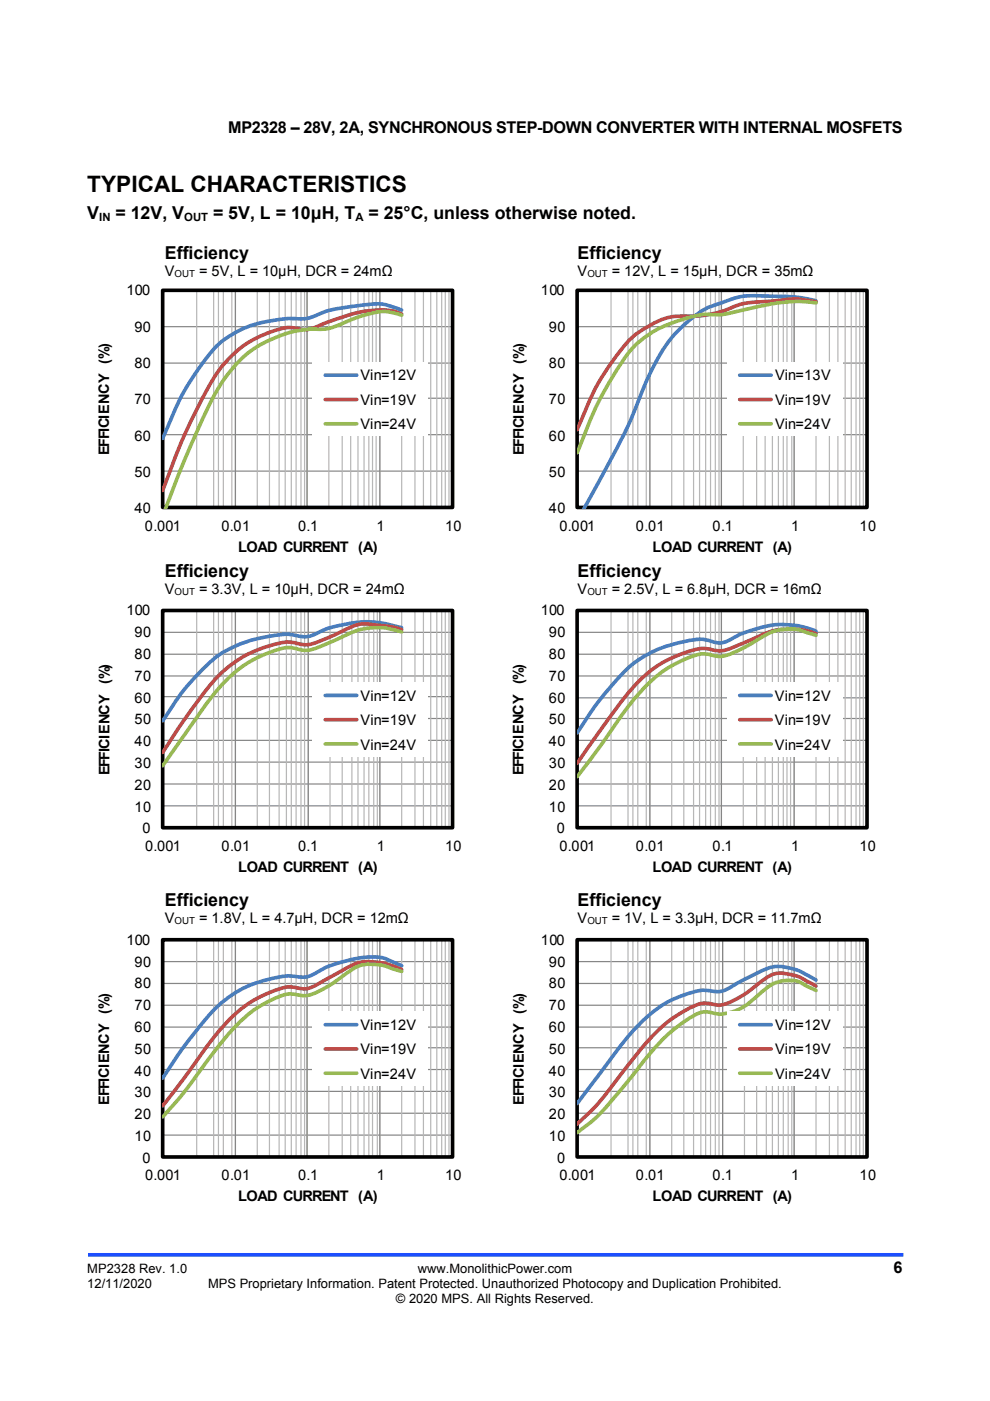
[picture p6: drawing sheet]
<svg xmlns="http://www.w3.org/2000/svg" width="210mm" height="297mm" viewBox="0 0 210 297" stroke-linecap="round" stroke-linejoin="round" font-family="sans-serif">
<path d="M18.7 266h172.9" fill="none" stroke="#1c4eff" stroke-width=".77" stroke-linecap="butt"/>
<path d="M34.5 77h61.5M34.5 69.3h61.5M34.5 61.6h61.5v46M49.9 61.6v46M65.1 61.6v46M80.6 61.6v46M34.5 99.9h61.5M34.5 92.2h61.5M34.5 84.4h61.5" fill="none" stroke="#868686" stroke-width=".26"/>
<g fill="none" stroke="#b7b7b7" stroke-width=".26">
<path d="M41.7 61.6v46M45.3 61.6v46M46.3 61.6v46M47.4 61.6v46M49.2 61.6v46M49.9 61.6v46M54.6 61.6v46M57.2 61.6v46M59.2 61.6v46M60.5 61.6v46M61.8 61.6v46M62.8 61.6v46"/>
<path d="M63.8 61.6v46M64.6 61.6v46M65.1 61.6v46M69.7 61.6v46M72.6 61.6v46M74.4 61.6v46M75.9 61.6v46M77.2 61.6v46M78.2 61.6v46M79 61.6v46M79.8 61.6v46M80.6 61.6v46"/>
<path d="M85.2 61.6v46M88 61.6v46M89.8 61.6v46M91.4 61.6v46M92.6 61.6v46M93.7 61.6v46M94.4 61.6v46M95.2 61.6v46M96 61.6v46"/>
</g>
<path d="M34.5 61.6h61.5v46h-61.5z" fill="none" stroke="#000" stroke-width=".77" stroke-linecap="butt"/>
<path d="M34.5 61.6v46h61.5" fill="none" stroke="#000" stroke-width=".26"/>
<path d="M85.2 65.7a13.2 13.2 0 0 0-8.5-1l-2.2 .3a22.8 22.8 0 0 0-8.7 2.3l-1.3 .3a29.5 29.5 0 0 0-14 2.6 18.4 18.4 0 0 0-7.8 7.1 56 56 0 0 0-7.7 14.6l-.5 1" fill="none" stroke="#4a7ebb" stroke-width=".77"/>
<path d="M85.2 66.6a12.9 12.9 0 0 0-7.8-.6 65.4 65.4 0 0 0-11.5 3.7 8.1 8.1 0 0 1-3.9-.2 14.9 14.9 0 0 0-6.8 1.8 24.2 24.2 0 0 0-11.4 11.6 134.1 134.1 0 0 0-9.3 21.1" fill="none" stroke="#be4b48" stroke-width=".77"/>
<path d="M85.2 66.8l-.7-.2a9.7 9.7 0 0 0-7.1 .2l-2.2 .7a33.1 33.1 0 0 1-6.1 2.3h-.7a24.2 24.2 0 0 0-22 12.4 208.5 208.5 0 0 0-11.3 25.7" fill="none" stroke="#98b954" stroke-width=".77"/>
<path d="M66.3 76.9h24.4v15.6h-24.4z" fill="#fff"/>
<path d="M69 79.5h6.7M173.1 63.8a32.1 32.1 0 0 0-10-1 18.1 18.1 0 0 0-9.4 1.2 17.6 17.6 0 0 0-8.7 4.9 34.3 34.3 0 0 0-8.1 12.4 129.2 129.2 0 0 1-10 21l-3.1 5.6" fill="none" stroke="#4a7ebb" stroke-width=".77"/>
<path d="M173.1 64a20.5 20.5 0 0 0-9.3-.2l-1.4 .1a17.3 17.3 0 0 0-8.7 1.9l-1.3 .4a25.6 25.6 0 0 1-8.6 .8 15.9 15.9 0 0 0-7.8 3.1 22.2 22.2 0 0 0-6.1 6.5 53.8 53.8 0 0 0-7.1 13.5l-.4 1M69 84.7h6.7" fill="none" stroke="#be4b48" stroke-width=".77"/>
<path d="M173.1 64.2a32.4 32.4 0 0 0-13.9 1.2l-2.2 .5a16.9 16.9 0 0 1-7.1 .7 27.6 27.6 0 0 0-14.9 6.4 51.6 51.6 0 0 0-7.5 11.1l-1.9 3.9-3.2 8M69 89.9h6.7" fill="none" stroke="#98b954" stroke-width=".77"/>
<path d="M122.4 77h61.5M122.4 69.3h61.5M122.4 61.6h61.5v46M137.8 61.6v46M153 61.6v46M168.4 61.6v46M122.4 99.9h61.5M122.4 92.2h61.5M122.4 84.4h61.5" fill="none" stroke="#868686" stroke-width=".26"/>
<g fill="none" stroke="#b7b7b7" stroke-width=".26">
<path d="M129.6 61.6v46M133.2 61.6v46M134.2 61.6v46M135.3 61.6v46M137.1 61.6v46M137.8 61.6v46M142.5 61.6v46M145 61.6v46M147.1 61.6v46M148.4 61.6v46M149.7 61.6v46M150.7 61.6v46"/>
<path d="M151.7 61.6v46M152.5 61.6v46M153 61.6v46M157.6 61.6v46M160.5 61.6v46M162.3 61.6v46M163.8 61.6v46M165.1 61.6v46M166.1 61.6v46M166.9 61.6v46M167.9 61.6v46M168.4 61.6v46"/>
<path d="M173.1 61.6v46M175.9 61.6v46M177.7 61.6v46M179.3 61.6v46M180.6 61.6v46M181.6 61.6v46M182.4 61.6v46M183.1 61.6v46M183.9 61.6v46"/>
</g>
<path d="M122.4 61.6h61.5v46h-61.5z" fill="none" stroke="#000" stroke-width=".77" stroke-linecap="butt"/>
<path d="M122.4 61.6v46h61.5" fill="none" stroke="#000" stroke-width=".26"/>
<path d="M154.2 76.9h24.4v15.6h-24.4z" fill="#fff"/>
<path d="M156.9 79.5h6.7M85.2 133.1a23.1 23.1 0 0 0-14.7-.2l-2.1 .8a6.5 6.5 0 0 1-5.7 1 19.4 19.4 0 0 0-8.2 .7 23 23 0 0 0-12.7 7.7 53.4 53.4 0 0 0-7.3 9.7" fill="none" stroke="#4a7ebb" stroke-width=".77"/>
<path d="M156.9 84.7h6.7M85.2 133.5a26.2 26.2 0 0 0-9.2-1.1l-1.5 .5-4 1.9a18 18 0 0 1-5.9 1.9l-.7-.1a8.8 8.8 0 0 0-6.4 .2 25.9 25.9 0 0 0-14.7 10.7l-4.3 5.9-4 6.1" fill="none" stroke="#be4b48" stroke-width=".77"/>
<path d="M156.9 89.9h6.7M85.2 134a15 15 0 0 0-13.1 1.3l-1.6 .7a23.5 23.5 0 0 1-5.3 1.9l-1.3-.1a7.7 7.7 0 0 0-6.4 .4 27.1 27.1 0 0 0-13.4 10.6l-9.6 13.6" fill="none" stroke="#98b954" stroke-width=".77"/>
<g fill="none" stroke="#868686" stroke-width=".26">
<path d="M34.5 138.7h61.5M34.5 134.1h61.5M34.5 129.4h61.5v46.1M49.9 129.4v46.1M65.4 129.4v46.1M80.6 129.4v46.1M34.5 157h61.5M34.5 152.3h61.5M34.5 147.7h61.5M34.5 143.3h61.5M34.5 170.9h61.5M34.5 166.2h61.5"/>
<path d="M34.5 161.6h61.5"/>
</g>
<g fill="none" stroke="#b7b7b7" stroke-width=".26">
<path d="M41.7 129.4v46.1M45.3 129.4v46.1M46.3 129.4v46.1M47.4 129.4v46.1M49.2 129.4v46.1M49.9 129.4v46.1M54.6 129.4v46.1M57.2 129.4v46.1M59.2 129.4v46.1M60.7 129.4v46.1M61.8 129.4v46.1M62.8 129.4v46.1"/>
<path d="M63.8 129.4v46.1M64.6 129.4v46.1M65.4 129.4v46.1M70 129.4v46.1M72.6 129.4v46.1M74.6 129.4v46.1M75.9 129.4v46.1M77.2 129.4v46.1M78.2 129.4v46.1M79.3 129.4v46.1M80 129.4v46.1M80.6 129.4v46.1"/>
<path d="M85.2 129.4v46.1M88 129.4v46.1M89.8 129.4v46.1M91.4 129.4v46.1M92.6 129.4v46.1M93.7 129.4v46.1M94.4 129.4v46.1M95.2 129.4v46.1M96 129.4v46.1"/>
</g>
<path d="M34.5 129.4h61.5v46.1h-61.5z" fill="none" stroke="#000" stroke-width=".77" stroke-linecap="butt"/>
<path d="M34.5 129.4v46.1h61.5" fill="none" stroke="#000" stroke-width=".26"/>
<path d="M66.3 144.7h24.4v15.7h-24.4z" fill="#fff"/>
<path d="M173.1 133.8a19.2 19.2 0 0 0-14.7 .2l-2.8 1.2a4.8 4.8 0 0 1-5.1 .7 11.8 11.8 0 0 0-6.7 .4 23.8 23.8 0 0 0-13.8 8.7l-3.6 4.5-4 5.9M69 147.4h6.7" fill="none" stroke="#4a7ebb" stroke-width=".77"/>
<path d="M173.1 134.4a16.3 16.3 0 0 0-13.9 1.3l-1.5 .6a15 15 0 0 1-5.2 1.7l-.7-.1a8.4 8.4 0 0 0-6.4 .4 26.2 26.2 0 0 0-13.4 10.2l-9.6 13.4M69 152.6h6.7" fill="none" stroke="#be4b48" stroke-width=".77"/>
<path d="M173.1 134.7l-1.5-.4a10.9 10.9 0 0 0-10.8 1.3l-1.6 .9a16.7 16.7 0 0 1-6.7 2.7l-.7-.1a6.7 6.7 0 0 0-5.6 .3 27.5 27.5 0 0 0-12.4 9.7l-7.4 10.4-4 5.2M69 157.7h6.7" fill="none" stroke="#98b954" stroke-width=".77"/>
<g fill="none" stroke="#868686" stroke-width=".26">
<path d="M122.4 138.7h61.5M122.4 134.1h61.5M122.4 129.4h61.5v46.1M137.8 129.4v46.1M153 129.4v46.1M168.4 129.4v46.1M122.4 157h61.5M122.4 152.3h61.5M122.4 148h61.5M122.4 143.3h61.5M122.4 170.9h61.5M122.4 166.2h61.5"/>
<path d="M122.4 161.6h61.5"/>
</g>
<g fill="none" stroke="#b7b7b7" stroke-width=".26">
<path d="M129.6 129.4v46.1M133.2 129.4v46.1M134.2 129.4v46.1M135.3 129.4v46.1M137.1 129.4v46.1M137.8 129.4v46.1M142.5 129.4v46.1M145 129.4v46.1M147.1 129.4v46.1M148.4 129.4v46.1M149.7 129.4v46.1M150.7 129.4v46.1"/>
<path d="M151.7 129.4v46.1M152.5 129.4v46.1M153 129.4v46.1M157.6 129.4v46.1M160.5 129.4v46.1M162.3 129.4v46.1M163.8 129.4v46.1M165.1 129.4v46.1M166.1 129.4v46.1M166.9 129.4v46.1M167.7 129.4v46.1M168.4 129.4v46.1"/>
<path d="M173.1 129.4v46.1M175.9 129.4v46.1M177.7 129.4v46.1M179.3 129.4v46.1M180.6 129.4v46.1M181.6 129.4v46.1M182.4 129.4v46.1M183.1 129.4v46.1M183.9 129.4v46.1"/>
</g>
<path d="M122.4 129.4h61.5v46.1h-61.5z" fill="none" stroke="#000" stroke-width=".77" stroke-linecap="butt"/>
<path d="M122.4 129.4v46.1h61.5" fill="none" stroke="#000" stroke-width=".26"/>
<path d="M154.2 144.7h24.4v15.7h-24.4z" fill="#fff"/>
<path d="M156.9 147.4h6.7M85.2 204.8l-1.5-.7a10.3 10.3 0 0 0-7.8-.9l-1.4 .3a23.3 23.3 0 0 0-8.1 3.1 6 6 0 0 1-4.4 .3 24.3 24.3 0 0 0-19.3 10.3l-4.3 5.5-3.9 5.9" fill="none" stroke="#4a7ebb" stroke-width=".77"/>
<path d="M156.9 152.6h6.7M85.2 205.6a14.5 14.5 0 0 0-9.3-1.4l-2.2 .9-3.9 2.2a14.4 14.4 0 0 1-5.2 2.4l-.7-.1a8 8 0 0 0-6.4 .7 27.6 27.6 0 0 0-12.3 9.8l-6.1 8.4-4.6 6" fill="none" stroke="#be4b48" stroke-width=".77"/>
<path d="M156.9 157.7h6.7M85.2 206l-1.9-.6a10.6 10.6 0 0 0-7.3-.5l-2.7 1.6a24.2 24.2 0 0 1-8.1 4.6h-1.3a6.8 6.8 0 0 0-5.6 .5 30.2 30.2 0 0 0-11.9 10.2l-.6 .7a168.2 168.2 0 0 1-10.2 13.1l-1.1 1.2" fill="none" stroke="#98b954" stroke-width=".77"/>
<g fill="none" stroke="#868686" stroke-width=".26">
<path d="M34.5 199.2h61.5v46.1M49.9 199.2v46.1M65.1 199.2v46.1M80.6 199.2v46.1M34.5 217.8h61.5M34.5 213.1h61.5M34.5 208.5h61.5M34.5 203.9h61.5M34.5 236h61.5M34.5 231.4h61.5M34.5 226.8h61.5M34.5 222.1h61.5"/>
<path d="M34.5 240.7h61.5"/>
</g>
<g fill="none" stroke="#b7b7b7" stroke-width=".26">
<path d="M41.7 199.2v46.1M45.3 199.2v46.1M46.3 199.2v46.1M47.4 199.2v46.1M49.2 199.2v46.1M49.9 199.2v46.1M54.6 199.2v46.1M57.2 199.2v46.1M59.2 199.2v46.1M60.5 199.2v46.1M61.8 199.2v46.1M62.8 199.2v46.1"/>
<path d="M63.8 199.2v46.1M64.6 199.2v46.1M65.1 199.2v46.1M69.7 199.2v46.1M72.6 199.2v46.1M74.4 199.2v46.1M75.9 199.2v46.1M77.2 199.2v46.1M78.2 199.2v46.1M79 199.2v46.1M80 199.2v46.1M80.6 199.2v46.1"/>
<path d="M85.2 199.2v46.1M88 199.2v46.1M89.8 199.2v46.1M91.4 199.2v46.1M92.6 199.2v46.1M93.7 199.2v46.1M94.4 199.2v46.1M95.2 199.2v46.1M96 199.2v46.1"/>
</g>
<path d="M34.5 199.2h61.5v46.1h-61.5z" fill="none" stroke="#000" stroke-width=".77" stroke-linecap="butt"/>
<path d="M34.5 199.2v46.1h61.5" fill="none" stroke="#000" stroke-width=".26"/>
<path d="M66.3 214.5h24.4v15.8h-24.4z" fill="#fff"/>
<path d="M69 217.3h6.7M173.1 207.8a15.3 15.3 0 0 0-8.5-2.9 22.8 22.8 0 0 0-6.9 2.9l-2.1 1.1a6 6 0 0 1-5.7 1.1 19.2 19.2 0 0 0-7.6 2.1 35 35 0 0 0-11.7 11l-8.2 10.9" fill="none" stroke="#4a7ebb" stroke-width=".77"/>
<path d="M173.1 209.1l-1.5-.8a10.7 10.7 0 0 0-7-1.9 17.6 17.6 0 0 0-5.6 3.6 14.8 14.8 0 0 1-6.5 3.1l-.7-.1a6.1 6.1 0 0 0-5.6 .7 35.2 35.2 0 0 0-12 10.8l-2.2 2.9a55.9 55.9 0 0 1-9.6 10.9M69 222.4h6.7" fill="none" stroke="#be4b48" stroke-width=".77"/>
<path d="M173.1 210l-1.5-.7a7.5 7.5 0 0 0-4.3-1.4 8.1 8.1 0 0 0-6.2 2.8 14.2 14.2 0 0 1-6.1 3.9l-1.2 .3a9.2 9.2 0 0 1-3.9-.4 8 8 0 0 0-4.8 2.1 46.8 46.8 0 0 0-10.9 11.3l-4.1 5.1a33.1 33.1 0 0 1-7.7 7.2M69 227.5h6.7" fill="none" stroke="#98b954" stroke-width=".77"/>
<g fill="none" stroke="#868686" stroke-width=".26">
<path d="M122.4 199.2h61.5v46.1M137.8 199.2v46.1M153.3 199.2v46.1M168.4 199.2v46.1M122.4 217.8h61.5M122.4 213.1h61.5M122.4 208.5h61.5M122.4 203.9h61.5M122.4 236h61.5M122.4 231.4h61.5M122.4 226.8h61.5M122.4 222.1h61.5"/>
<path d="M122.4 240.7h61.5"/>
</g>
<g fill="none" stroke="#b7b7b7" stroke-width=".26">
<path d="M129.6 199.2v46.1M133.2 199.2v46.1M134.2 199.2v46.1M135.3 199.2v46.1M137.1 199.2v46.1M137.8 199.2v46.1M142.5 199.2v46.1M145 199.2v46.1M147.1 199.2v46.1M148.7 199.2v46.1M149.7 199.2v46.1M150.7 199.2v46.1"/>
<path d="M151.7 199.2v46.1M152.5 199.2v46.1M153.3 199.2v46.1M157.9 199.2v46.1M160.5 199.2v46.1M162.5 199.2v46.1M163.8 199.2v46.1M165.1 199.2v46.1M166.1 199.2v46.1M167.2 199.2v46.1M167.9 199.2v46.1M168.4 199.2v46.1"/>
<path d="M173.1 199.2v46.1M175.9 199.2v46.1M177.7 199.2v46.1M179.3 199.2v46.1M180.6 199.2v46.1M181.6 199.2v46.1M182.4 199.2v46.1M183.1 199.2v46.1M183.9 199.2v46.1"/>
</g>
<path d="M122.4 199.2h61.5v46.1h-61.5z" fill="none" stroke="#000" stroke-width=".77" stroke-linecap="butt"/>
<path d="M122.4 199.2v46.1h61.5" fill="none" stroke="#000" stroke-width=".26"/>
<path d="M154.2 214.5h24.4v15.8h-24.4z" fill="#fff"/>
<path d="M156.9 217.3h6.7" fill="none" stroke="#4a7ebb" stroke-width=".77"/>
<path d="M156.9 222.4h6.7" fill="none" stroke="#be4b48" stroke-width=".77"/>
<path d="M156.9 227.5h6.7" fill="none" stroke="#98b954" stroke-width=".77"/>
<text font-size="4.8" x="18.5" y="40.8">TYPICAL CHARACTERISTICS</text>
<g font-size="3.8">
<text x="18.5" y="46.4">V</text>
<text x="24.5" y="46.4">= 12V, V</text>
<text x="45.2" y="46.4">= 5V, L = 10μH, T</text>
<text x="78.2" y="46.4">= 25°C, unless otherwise noted.</text>
<text x="35" y="54.9">Efficiency</text>
<text x="122.5" y="54.9">Efficiency</text>
<text x="35" y="122.3">Efficiency</text>
<text x="122.5" y="122.3">Efficiency</text>
<text x="35" y="192.1">Efficiency</text>
<text x="122.5" y="192.1">Efficiency</text>
</g>
<g font-size="3.4">
<text x="48.4" y="28.2">MP2328 – 28V, 2A, SYNCHRONOUS STEP-DOWN CONVERTER WITH INTERNAL MOSFETS</text>
<text x="189.5" y="269.9">6</text>
</g>
<g font-size="3.1">
<text x="35" y="58.5">V</text>
<text x="42.2" y="58.5">= 5V, L = 10μH, DCR = 24mΩ</text>
<text x="122.5" y="58.5">V</text>
<text x="129.8" y="58.5">= 12V, L = 15μH, DCR = 35mΩ</text>
<text x="26.8" y="62.6">100</text>
<text x="114.7" y="62.6">100</text>
<text x="28.5" y="70.3">90</text>
<text x="116.4" y="70.3">90</text>
<text x="28.5" y="78">80</text>
<text x="116.4" y="78">80</text>
<text x="76.5" y="80.7">Vin=12V</text>
<text x="164.4" y="80.7">Vin=13V</text>
<text x="28.5" y="85.7">70</text>
<text x="76.5" y="85.9">Vin=19V</text>
<text x="116.4" y="85.7">70</text>
<text x="164.4" y="85.9">Vin=19V</text>
<text x="28.5" y="93.4">60</text>
<text x="76.5" y="91">Vin=24V</text>
<text x="116.4" y="93.4">60</text>
<text x="164.4" y="91">Vin=24V</text>
<text x="23.2" y="96.5" transform="rotate(-90 23.2 96.5)">EFFICIENCY (%)</text>
<text x="28.5" y="101.1">50</text>
<text x="111.1" y="96.5" transform="rotate(-90 111.1 96.5)">EFFICIENCY (%)</text>
<text x="116.4" y="101.1">50</text>
<text x="28.5" y="108.8">40</text>
<text x="30.7" y="112.5">0.001</text>
<text x="47" y="112.5">0.01</text>
<text x="63.2" y="112.5">0.1</text>
<text x="79.9" y="112.5">1</text>
<text x="94.4" y="112.5">10</text>
<text x="116.4" y="108.8">40</text>
<text x="118.7" y="112.5">0.001</text>
<text x="134.9" y="112.5">0.01</text>
<text x="151.1" y="112.5">0.1</text>
<text x="167.8" y="112.5">1</text>
<text x="182.3" y="112.5">10</text>
<text x="50.5" y="117">LOAD CURRENT (A)</text>
<text x="138.4" y="117">LOAD CURRENT (A)</text>
<text x="35" y="126">V</text>
<text x="42.2" y="126">= 3.3V, L = 10μH, DCR = 24mΩ</text>
<text x="122.5" y="126">V</text>
<text x="129.8" y="126">= 2.5V, L = 6.8μH, DCR = 16mΩ</text>
<text x="26.8" y="130.5">100</text>
<text x="114.7" y="130.5">100</text>
<text x="28.5" y="135.1">90</text>
<text x="116.4" y="135.1">90</text>
<text x="28.5" y="139.7">80</text>
<text x="116.4" y="139.7">80</text>
<text x="28.5" y="149">60</text>
<text x="28.5" y="144.4">70</text>
<text x="76.5" y="148.6">Vin=12V</text>
<text x="116.4" y="149">60</text>
<text x="116.4" y="144.4">70</text>
<text x="164.4" y="148.6">Vin=12V</text>
<text x="28.5" y="153.6">50</text>
<text x="76.5" y="153.8">Vin=19V</text>
<text x="116.4" y="153.6">50</text>
<text x="164.4" y="153.8">Vin=19V</text>
<text x="28.5" y="158.2">40</text>
<text x="76.5" y="158.9">Vin=24V</text>
<text x="116.4" y="158.2">40</text>
<text x="164.4" y="158.9">Vin=24V</text>
<text x="23.2" y="164.4" transform="rotate(-90 23.2 164.4)">EFFICIENCY (%)</text>
<text x="28.5" y="167.4">20</text>
<text x="28.5" y="162.8">30</text>
<text x="111.1" y="164.4" transform="rotate(-90 111.1 164.4)">EFFICIENCY (%)</text>
<text x="116.4" y="167.5">20</text>
<text x="116.4" y="162.9">30</text>
<text x="28.5" y="172.1">10</text>
<text x="116.4" y="172.1">10</text>
<text x="30.2" y="176.7">0</text>
<text x="118.1" y="176.7">0</text>
<text x="30.8" y="180.4">0.001</text>
<text x="47" y="180.4">0.01</text>
<text x="50.5" y="184.8">LOAD CURRENT (A)</text>
<text x="63.2" y="180.4">0.1</text>
<text x="79.9" y="180.4">1</text>
<text x="94.4" y="180.4">10</text>
<text x="118.6" y="180.4">0.001</text>
<text x="134.9" y="180.4">0.01</text>
<text x="138.4" y="184.9">LOAD CURRENT (A)</text>
<text x="151.1" y="180.4">0.1</text>
<text x="167.8" y="180.4">1</text>
<text x="182.3" y="180.4">10</text>
<text x="35" y="195.8">V</text>
<text x="42.2" y="195.8">= 1.8V, L = 4.7μH, DCR = 12mΩ</text>
<text x="122.5" y="195.8">V</text>
<text x="129.8" y="195.8">= 1V, L = 3.3μH, DCR = 11.7mΩ</text>
<text x="26.8" y="200.3">100</text>
<text x="114.7" y="200.3">100</text>
<text x="28.5" y="209.6">80</text>
<text x="28.5" y="204.9">90</text>
<text x="116.4" y="209.6">80</text>
<text x="116.4" y="204.9">90</text>
<text x="28.5" y="214.2">70</text>
<text x="116.4" y="214.2">70</text>
<text x="28.5" y="218.8">60</text>
<text x="76.5" y="218.4">Vin=12V</text>
<text x="116.4" y="218.8">60</text>
<text x="164.4" y="218.4">Vin=12V</text>
<text x="28.5" y="223.4">50</text>
<text x="76.5" y="223.6">Vin=19V</text>
<text x="116.4" y="223.4">50</text>
<text x="164.4" y="223.6">Vin=19V</text>
<text x="28.5" y="232.7">30</text>
<text x="28.5" y="228">40</text>
<text x="76.5" y="228.7">Vin=24V</text>
<text x="116.4" y="232.7">30</text>
<text x="116.4" y="228">40</text>
<text x="164.4" y="228.7">Vin=24V</text>
<text x="23.2" y="234.2" transform="rotate(-90 23.2 234.2)">EFFICIENCY (%)</text>
<text x="28.5" y="237.3">20</text>
<text x="111.1" y="234.2" transform="rotate(-90 111.1 234.2)">EFFICIENCY (%)</text>
<text x="116.4" y="237.3">20</text>
<text x="28.5" y="241.9">10</text>
<text x="116.4" y="241.9">10</text>
<text x="30.2" y="246.5">0</text>
<text x="30.8" y="250.2">0.001</text>
<text x="47" y="250.2">0.01</text>
<text x="63.2" y="250.2">0.1</text>
<text x="79.9" y="250.2">1</text>
<text x="94.4" y="250.2">10</text>
<text x="118.2" y="246.5">0</text>
<text x="118.7" y="250.2">0.001</text>
<text x="134.9" y="250.2">0.01</text>
<text x="151.1" y="250.2">0.1</text>
<text x="167.8" y="250.2">1</text>
<text x="182.3" y="250.2">10</text>
<text x="50.5" y="254.7">LOAD CURRENT (A)</text>
<text x="138.4" y="254.7">LOAD CURRENT (A)</text>
</g>
<g font-size="2.7">
<text x="18.5" y="269.9">MP2328 Rev. 1.0</text>
<text x="88.6" y="269.9">www.MonolithicPower.com</text>
<text x="18.5" y="273.2">12/11/2020</text>
<text x="44.1" y="273.2">MPS Proprietary Information. Patent Protected. Unauthorized Photocopy and Duplication Prohibited.</text>
<text x="84" y="276.3">© 2020 MPS. All Rights Reserved.</text>
</g>
<g font-size="2.4">
<text x="21" y="46.8">IN</text>
<text x="39.1" y="46.8">OUT</text>
<text x="75.4" y="46.8">A</text>
</g>
<g font-size="2.1">
<text x="37" y="58.7">OUT</text>
<text x="124.6" y="58.7">OUT</text>
<text x="37" y="126.1">OUT</text>
<text x="124.6" y="126.1">OUT</text>
<text x="37" y="195.9">OUT</text>
<text x="124.6" y="195.9">OUT</text>
</g>
</svg>
